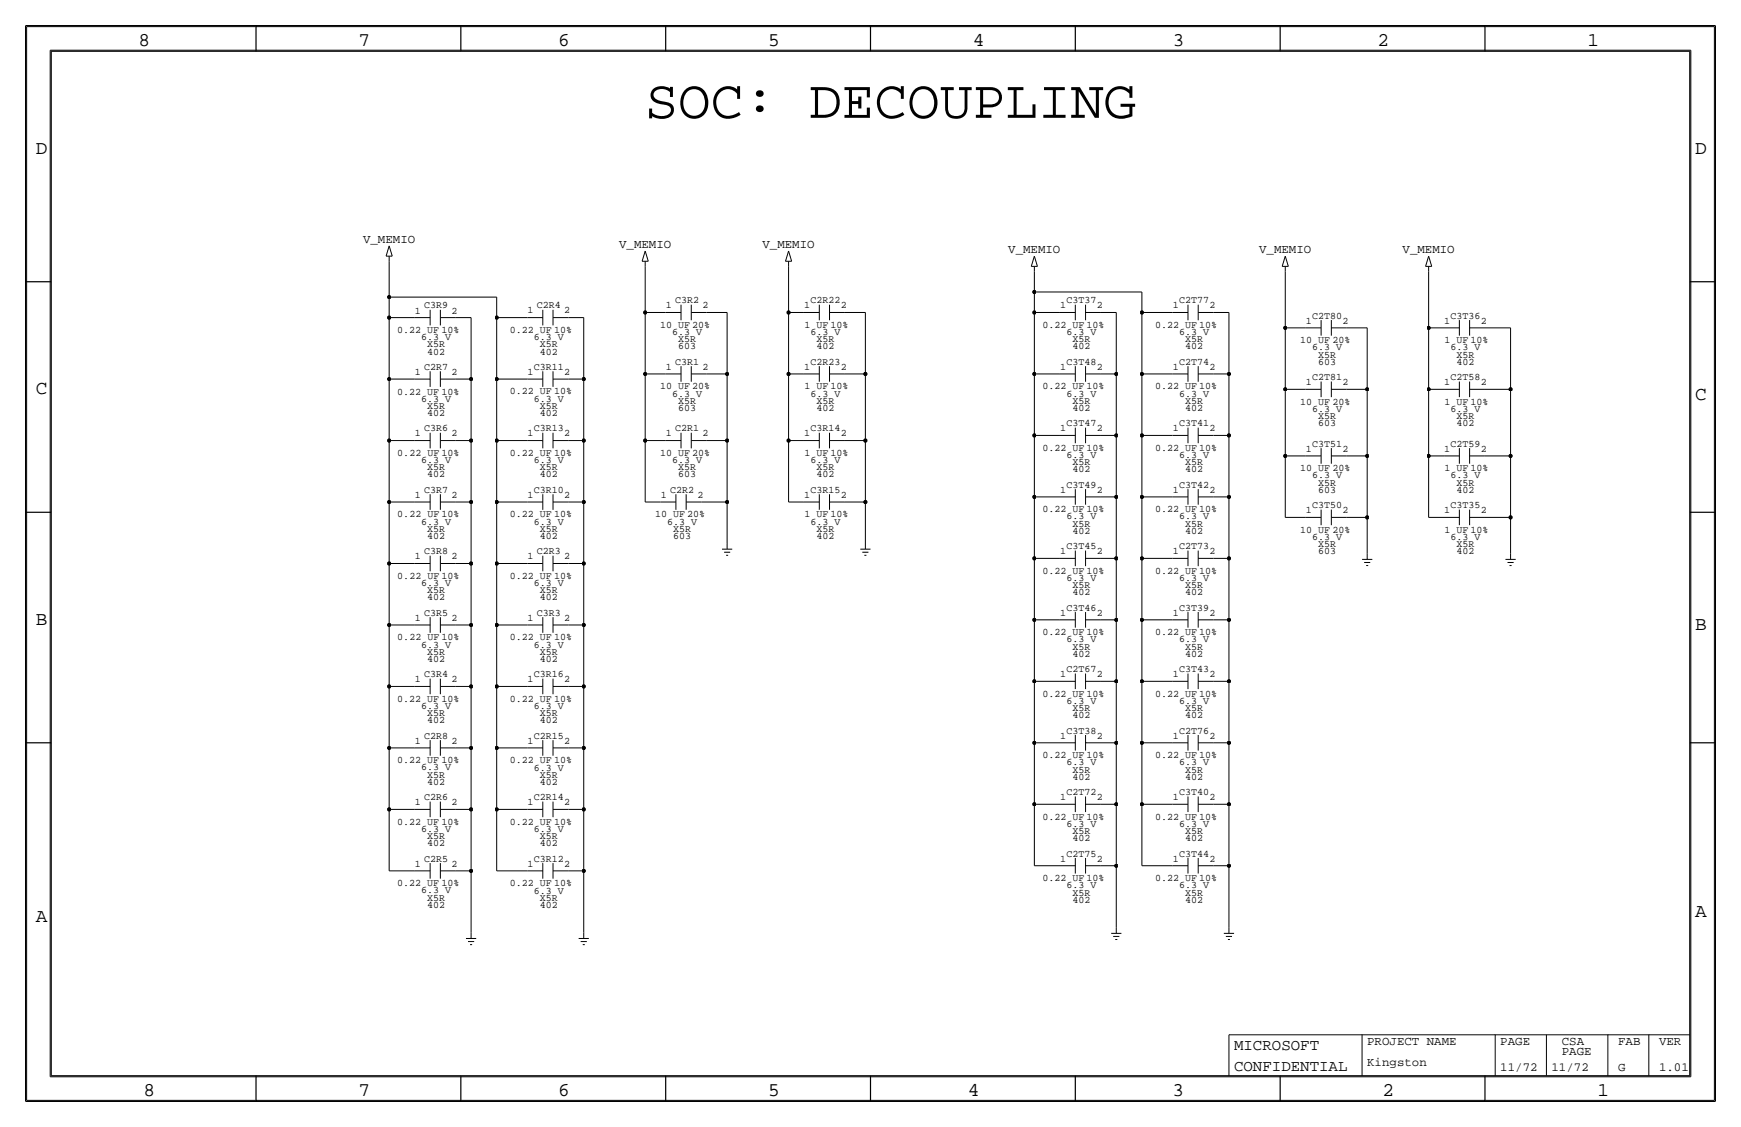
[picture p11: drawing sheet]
<svg xmlns="http://www.w3.org/2000/svg" width="432mm" height="279mm" viewBox="0 0 432 279" stroke-linecap="round" stroke-linejoin="round" font-family="sans-serif">
<!-- layer: Nets -->
<g fill="none" stroke="#000" stroke-width=".25">
<path d="M96.5 73.7v5zM96.5 64.8v8.9zM96.5 78.7v15.3zM96.5 78.7h6.4zM96.5 73.7h26.7zM113 78.7h3.8zM116.8 78.7v15.3zM123.2 78.7v15.3zM123.2 78.7h7.6zM123.2 73.7v5zM141 78.7h3.8zM144.8 78.7v15.3z"/>
<path d="M160 77.5v15.2zM160 77.5h5.1zM160 66v11.5zM175.3 77.5h5zM180.3 77.5v15.2zM195.6 77.5h3.8zM195.6 77.5v15.2zM195.6 66v11.5zM209.6 77.5h5zM214.6 77.5v15.2zM256.5 72.4h26.7zM256.5 72.4v5.1z"/>
<path d="M256.5 67.3v5.1zM256.5 77.5v15.2zM256.5 77.5h6.4zM273 77.5h3.9zM276.9 77.5v15.2zM283.2 77.5v15.2zM283.2 77.5h7.6zM283.2 72.4v5.1zM301 77.5h3.8zM304.8 77.5v15.2zM318.8 67.3v14zM354.3 67.3v14z"/>
<path d="M96.5 94v15.2zM96.5 94h6.4zM113 94h3.8zM116.8 94v15.2zM123.2 94v15.2zM123.2 94h7.6zM141 94h3.8zM144.8 94v15.2zM160 92.7v16.5zM160 92.7h5.1zM175.3 92.7h5zM180.3 92.7v16.5z"/>
<path d="M195.6 92.7h3.8zM195.6 92.7v16.5zM209.6 92.7h5zM214.6 92.7v16.5zM256.5 92.7v15.2zM256.5 92.7h6.4zM273 92.7h3.9zM276.9 92.7v15.2zM283.2 92.7v15.2zM283.2 92.7h7.6zM301 92.7h3.8zM304.8 92.7v15.2z"/>
<path d="M318.8 96.5v16.5zM318.8 81.3v15.2zM318.8 96.5h5zM318.8 81.3h5zM334 81.3h5.1zM334 96.5h5.1zM339.1 81.3v15.2zM339.1 96.5v16.5zM354.3 96.5h3.8zM354.3 81.3h3.8zM354.3 96.5v16.5zM354.3 81.3v15.2z"/>
<path d="M368.3 96.5h6.3zM368.3 81.3h6.3zM374.6 81.3v15.2zM374.6 96.5v16.5zM96.5 109.2v15.3zM96.5 109.2h6.4zM113 109.2h3.8zM116.8 109.2v15.3zM123.2 109.2v15.3zM123.2 109.2h7.6zM141 109.2h3.8zM144.8 109.2v15.3z"/>
<path d="M160 109.2v15.3zM160 109.2h5.1zM175.3 109.2h5zM180.3 109.2v15.3zM195.6 109.2h3.8zM195.6 109.2v15.3zM209.6 109.2h5zM214.6 109.2v15.3zM256.5 107.9v15.3zM256.5 107.9h6.4zM273 107.9h3.9zM276.9 107.9v15.3z"/>
<path d="M283.2 107.9v15.3zM283.2 107.9h7.6zM301 107.9h3.8zM304.8 107.9v15.3zM318.8 113v15.3zM318.8 113h5zM334 113h5.1zM339.1 113v15.3zM354.3 113h3.8zM354.3 113v15.3zM368.3 113h6.3zM374.6 113v15.3z"/>
<path d="M96.5 124.5v15.2zM96.5 124.5h6.4zM96.5 139.7v15.2zM96.5 139.7h6.4zM113 124.5h3.8zM113 139.7h3.8zM116.8 124.5v15.2zM116.8 139.7v15.2zM123.2 139.7v15.2zM123.2 124.5v15.2zM123.2 139.7h7.6zM123.2 124.5h7.6z"/>
<path d="M141 124.5h3.8zM141 139.7h3.8zM144.8 124.5v15.2zM144.8 139.7v15.2zM160 124.5h3.8zM174 124.5h6.3zM180.3 124.5v10.1zM195.6 124.5h3.8zM209.6 124.5h5zM214.6 124.5v10.1zM256.5 123.2v15.2zM256.5 123.2h6.4z"/>
<path d="M256.5 138.4v15.3zM256.5 138.4h6.4zM273 123.2h3.9zM273 138.4h3.9zM276.9 123.2v15.2zM276.9 138.4v15.3zM283.2 138.4v15.3zM283.2 138.4h7.6zM283.2 123.2v15.2zM283.2 123.2h7.6zM301 123.2h3.8zM301 138.4h3.8z"/>
<path d="M304.8 123.2v15.2zM304.8 138.4v15.3zM318.8 128.3h5zM334 128.3h5.1zM339.1 128.3v8.9zM354.3 128.3h3.8zM368.3 128.3h6.3zM374.6 128.3v8.9zM96.5 154.9v15.3zM96.5 154.9h6.4zM113 154.9h3.8zM116.8 154.9v15.3z"/>
<path d="M123.2 154.9v15.3zM123.2 154.9h7.6zM141 154.9h3.8zM144.8 154.9v15.3zM256.5 153.7v15.2zM256.5 153.7h6.4zM273 153.7h3.9zM276.9 153.7v15.2zM283.2 153.7v15.2zM283.2 153.7h7.6zM301 153.7h3.8zM304.8 153.7v15.2z"/>
<path d="M96.5 170.2v15.2zM96.5 170.2h6.4zM113 170.2h3.8zM116.8 170.2v15.2zM123.2 170.2v15.2zM123.2 170.2h7.6zM141 170.2h3.8zM144.8 170.2v15.2zM256.5 168.9v15.2zM256.5 168.9h6.4zM273 168.9h3.9zM276.9 168.9v15.2z"/>
<path d="M283.2 168.9v15.2zM283.2 168.9h7.6zM301 168.9h3.8zM304.8 168.9v15.2zM96.5 185.4v15.3zM96.5 185.4h6.4zM113 185.4h3.8zM116.8 185.4v15.3zM123.2 185.4v15.3zM123.2 185.4h7.6zM141 185.4h3.8zM144.8 185.4v15.3z"/>
<path d="M256.5 184.1v15.3zM256.5 184.1h6.4zM256.5 199.4v15.2zM256.5 199.4h6.4zM273 184.1h3.9zM273 199.4h3.9zM276.9 184.1v15.3zM276.9 199.4v15.2zM283.2 199.4v15.2zM283.2 199.4h7.6zM283.2 184.1v15.3zM283.2 184.1h7.6z"/>
<path d="M301 184.1h3.8zM301 199.4h3.8zM304.8 184.1v15.3zM304.8 199.4v15.2zM96.5 200.7v15.2zM96.5 200.7h6.4zM96.5 215.9h6.4zM113 200.7h3.8zM113 215.9h3.8zM116.8 200.7v15.2zM116.8 215.9v15.2zM123.2 200.7v15.2z"/>
<path d="M123.2 200.7h7.6zM123.2 215.9h7.6zM141 200.7h3.8zM141 215.9h3.8zM144.8 200.7v15.2zM144.8 215.9v15.2zM256.5 214.6h6.4zM273 214.6h3.9zM276.9 214.6v15.3zM283.2 214.6h7.6zM301 214.6h3.8zM304.8 214.6v15.3z"/>
</g>
<g fill="#000" stroke="#000" stroke-width=".25">
<circle cx="96.5" cy="73.7" r=".41"/>
<circle cx="96.5" cy="78.7" r=".41"/>
<circle cx="123.2" cy="78.7" r=".41"/>
<circle cx="160" cy="77.5" r=".41"/>
<circle cx="195.6" cy="77.5" r=".41"/>
<circle cx="256.5" cy="77.5" r=".41"/>
<circle cx="256.5" cy="72.4" r=".41"/>
<circle cx="283.2" cy="77.5" r=".41"/>
<circle cx="96.5" cy="94" r=".41"/>
<circle cx="116.8" cy="94" r=".41"/>
<circle cx="123.2" cy="94" r=".41"/>
<circle cx="144.8" cy="94" r=".41"/>
<circle cx="160" cy="92.7" r=".41"/>
<circle cx="180.3" cy="92.7" r=".41"/>
<circle cx="195.6" cy="92.7" r=".41"/>
<circle cx="214.6" cy="92.7" r=".41"/>
<circle cx="256.5" cy="92.7" r=".41"/>
<circle cx="276.9" cy="92.7" r=".41"/>
<circle cx="283.2" cy="92.7" r=".41"/>
<circle cx="304.8" cy="92.7" r=".41"/>
<circle cx="318.8" cy="96.5" r=".41"/>
<circle cx="318.8" cy="81.3" r=".41"/>
<circle cx="339.1" cy="96.5" r=".41"/>
<circle cx="354.3" cy="96.5" r=".41"/>
<circle cx="354.3" cy="81.3" r=".41"/>
<circle cx="374.6" cy="96.5" r=".41"/>
<circle cx="96.5" cy="109.2" r=".41"/>
<circle cx="116.8" cy="109.2" r=".41"/>
<circle cx="123.2" cy="109.2" r=".41"/>
<circle cx="144.8" cy="109.2" r=".41"/>
<circle cx="160" cy="109.2" r=".41"/>
<circle cx="180.3" cy="109.2" r=".41"/>
<circle cx="195.6" cy="109.2" r=".41"/>
<circle cx="214.6" cy="109.2" r=".41"/>
<circle cx="256.5" cy="108" r=".41"/>
<circle cx="276.9" cy="108" r=".41"/>
<circle cx="283.2" cy="108" r=".41"/>
<circle cx="304.8" cy="108" r=".41"/>
<circle cx="318.8" cy="113" r=".41"/>
<circle cx="339.1" cy="113" r=".41"/>
<circle cx="354.3" cy="113" r=".41"/>
<circle cx="374.6" cy="113" r=".41"/>
<circle cx="96.5" cy="139.7" r=".41"/>
<circle cx="96.5" cy="124.5" r=".41"/>
<circle cx="116.8" cy="124.5" r=".41"/>
<circle cx="116.8" cy="139.7" r=".41"/>
<circle cx="123.2" cy="124.5" r=".41"/>
<circle cx="123.2" cy="139.7" r=".41"/>
<circle cx="144.8" cy="124.5" r=".41"/>
<circle cx="144.8" cy="139.7" r=".41"/>
<circle cx="180.3" cy="124.5" r=".41"/>
<circle cx="214.6" cy="124.5" r=".41"/>
<circle cx="256.5" cy="123.2" r=".41"/>
<circle cx="256.5" cy="138.4" r=".41"/>
<circle cx="276.9" cy="138.4" r=".41"/>
<circle cx="276.9" cy="123.2" r=".41"/>
<circle cx="283.2" cy="123.2" r=".41"/>
<circle cx="283.2" cy="138.4" r=".41"/>
<circle cx="304.8" cy="138.4" r=".41"/>
<circle cx="304.8" cy="123.2" r=".41"/>
<circle cx="339.1" cy="128.3" r=".41"/>
<circle cx="374.6" cy="128.3" r=".41"/>
<circle cx="96.5" cy="154.9" r=".41"/>
<circle cx="116.8" cy="154.9" r=".41"/>
<circle cx="123.2" cy="154.9" r=".41"/>
<circle cx="144.8" cy="154.9" r=".41"/>
<circle cx="256.5" cy="153.7" r=".41"/>
<circle cx="276.9" cy="153.7" r=".41"/>
<circle cx="283.2" cy="153.7" r=".41"/>
<circle cx="304.8" cy="153.7" r=".41"/>
<circle cx="96.5" cy="170.2" r=".41"/>
<circle cx="116.8" cy="170.2" r=".41"/>
<circle cx="123.2" cy="170.2" r=".41"/>
<circle cx="144.8" cy="170.2" r=".41"/>
<circle cx="256.5" cy="168.9" r=".41"/>
<circle cx="276.9" cy="168.9" r=".41"/>
<circle cx="283.2" cy="168.9" r=".41"/>
<circle cx="304.8" cy="168.9" r=".41"/>
<circle cx="96.5" cy="185.4" r=".41"/>
<circle cx="116.8" cy="185.4" r=".41"/>
<circle cx="123.2" cy="185.4" r=".41"/>
<circle cx="144.8" cy="185.4" r=".41"/>
<circle cx="256.5" cy="184.2" r=".41"/>
<circle cx="256.5" cy="199.4" r=".41"/>
<circle cx="276.9" cy="184.2" r=".41"/>
<circle cx="276.9" cy="199.4" r=".41"/>
<circle cx="283.2" cy="184.2" r=".41"/>
<circle cx="283.2" cy="199.4" r=".41"/>
<circle cx="304.8" cy="199.4" r=".41"/>
<circle cx="304.8" cy="184.2" r=".41"/>
<circle cx="96.5" cy="200.7" r=".41"/>
<circle cx="116.8" cy="200.7" r=".41"/>
<circle cx="116.8" cy="215.9" r=".41"/>
<circle cx="123.2" cy="200.7" r=".41"/>
<circle cx="144.8" cy="215.9" r=".41"/>
<circle cx="144.8" cy="200.7" r=".41"/>
<circle cx="276.9" cy="214.6" r=".41"/>
<circle cx="304.8" cy="214.6" r=".41"/>
</g>
<!-- layer: Components -->
<g fill="none" stroke="#000" stroke-width=".25">
<path d="M95.8 63.5h1.5zM96.5 61l-.7 2.5zM96.5 63.5v1.3zM96.5 61l.8 2.5zM102.9 78.7h3.8zM106.7 76.8v3.9zM109.2 78.7h3.8zM109.2 76.8v3.9zM130.8 78.7h3.8zM134.6 76.8v3.9zM137.2 78.7h3.8zM137.2 76.8v3.9z"/>
<path d="M159.3 64.8h1.5zM160 62.2l.8 2.6zM160 62.2l-.7 2.6zM160 64.8v1.2zM165.1 77.5h3.8zM168.9 75.5v3.9zM171.5 77.5h3.8zM171.5 75.5v3.9zM194.8 64.8h1.5zM195.6 62.2l-.8 2.6zM195.6 64.8v1.2zM195.6 62.2l.7 2.6z"/>
<path d="M199.4 77.5h3.8zM203.2 75.5v3.9zM205.7 77.5h3.8zM205.7 75.5v3.9zM255.8 66h1.5zM256.5 63.5l-.7 2.5zM256.5 66v1.3zM256.5 63.5l.8 2.5zM262.9 77.5h3.8zM266.7 75.5v3.9zM269.2 77.5h3.8zM269.2 75.5v3.9z"/>
<path d="M290.8 77.5h3.8zM294.6 75.5v3.9zM297.2 77.5h3.8zM297.2 75.5v3.9zM318 66h1.5zM318.8 66v1.3zM318.8 63.5l.7 2.5zM318.8 63.5l-.8 2.5zM327.7 79.3v3.9zM330.2 79.3v3.9zM353.6 66h1.5zM354.3 63.5l-.7 2.5z"/>
<path d="M354.3 66v1.3zM354.3 63.5l.8 2.5zM361.9 79.3v3.9zM364.5 79.3v3.9zM102.9 94h3.8zM106.7 92v3.9zM109.2 94h3.8zM109.2 92v3.9zM130.8 94h3.8zM134.6 92v3.9zM137.2 94h3.8zM137.2 92v3.9z"/>
<path d="M165.1 92.7h3.8zM168.9 90.8v3.8zM171.4 92.7h3.9zM171.4 90.8v3.8zM199.4 92.7h3.8zM203.2 90.8v3.8zM205.7 92.7h3.8zM205.7 90.8v3.8zM262.9 92.7h3.8zM266.7 90.8v3.8zM269.2 92.7h3.8zM269.2 90.8v3.8z"/>
<path d="M290.8 92.7h3.8zM294.6 90.8v3.8zM297.2 92.7h3.8zM297.2 90.8v3.8zM323.8 96.5h3.9zM323.8 81.3h3.9zM327.7 94.6v3.9zM330.2 96.5h3.8zM330.2 94.6v3.9zM330.2 81.3h3.8zM358.1 96.5h3.8zM358.1 81.3h3.8z"/>
<path d="M361.9 94.6v3.9zM364.5 81.3h3.8zM364.5 96.5h3.8zM364.5 94.6v3.9zM102.9 109.2h3.8zM106.7 107.3v3.9zM109.2 109.2h3.8zM109.2 107.3v3.9zM130.8 109.2h3.8zM134.6 107.3v3.9zM137.2 109.2h3.8zM137.2 107.3v3.9z"/>
<path d="M165.1 109.2h3.8zM168.9 107.3v3.9zM171.4 109.2h3.9zM171.4 107.3v3.9zM199.4 109.2h3.8zM203.2 107.3v3.9zM205.7 109.2h3.8zM205.7 107.3v3.9zM262.9 108h3.8zM266.7 106v3.9zM269.2 108h3.8zM269.2 106v3.9z"/>
<path d="M290.8 108h3.8zM294.6 106v3.9zM297.2 108h3.8zM297.2 106v3.9zM323.8 113h3.9zM327.7 111.1v3.9zM330.2 113h3.8zM330.2 111.1v3.9zM358.1 113h3.8zM361.9 111.1v3.9zM364.5 113h3.8zM364.5 111.1v3.9z"/>
<path d="M102.9 124.5h3.8zM102.9 139.7h3.8zM106.7 137.8v3.8zM106.7 122.5v3.9zM109.2 124.5h3.8zM109.2 122.5v3.9zM109.2 139.7h3.8zM109.2 137.8v3.8zM130.8 124.5h3.8zM130.8 139.7h3.8zM134.6 122.5v3.9zM134.6 137.8v3.8z"/>
<path d="M137.2 124.5h3.8zM137.2 122.5v3.9zM137.2 139.7h3.8zM137.2 137.8v3.8zM163.8 124.5h3.8zM167.6 122.5v3.9zM170.2 124.5h3.8zM170.2 122.5v3.9zM179.1 136.1h2.5zM179.6 136.9h1.5zM180.1 137.7h.5zM180.3 134.6v1.5z"/>
<path d="M199.4 124.5h3.8zM203.2 122.5v3.9zM205.7 124.5h3.8zM205.7 122.5v3.9zM213.4 136.1h2.5zM213.9 136.9h1.5zM214.4 137.7h.5zM214.6 134.6v1.5zM262.9 123.2h3.8zM262.9 138.4h3.8zM266.7 121.3v3.8zM266.7 136.5v3.9z"/>
<path d="M269.2 123.2h3.8zM269.2 121.3v3.8zM269.2 138.4h3.8zM269.2 136.5v3.9zM290.8 138.4h3.8zM290.8 123.2h3.8zM294.6 136.5v3.9zM294.6 121.3v3.8zM297.2 138.4h3.8zM297.2 136.5v3.9zM297.2 123.2h3.8zM297.2 121.3v3.8z"/>
<path d="M323.8 128.3h3.9zM327.7 126.3v3.9zM330.2 128.3h3.8zM330.2 126.3v3.9zM337.8 138.7h2.6zM338.3 139.4h1.6zM339.1 137.2v1.5zM358.1 128.3h3.8zM361.9 126.3v3.9zM364.5 128.3h3.8zM364.5 126.3v3.9zM373.4 138.7h2.5z"/>
<path d="M373.9 139.4h1.5zM374.6 137.2v1.5zM102.9 154.9h3.8zM106.7 153v3.9zM109.2 154.9h3.8zM109.2 153v3.9zM130.8 154.9h3.8zM134.6 153v3.9zM137.2 154.9h3.8zM137.2 153v3.9zM262.9 153.7h3.8zM266.7 151.7v3.9z"/>
<path d="M269.2 153.7h3.8zM269.2 151.7v3.9zM290.8 153.7h3.8zM294.6 151.7v3.9zM297.2 153.7h3.8zM297.2 151.7v3.9zM338.8 140.2h.5zM374.4 140.2h.5zM102.9 170.2h3.8zM106.7 168.2v3.9zM109.2 170.2h3.8zM109.2 168.2v3.9z"/>
<path d="M130.8 170.2h3.8zM134.6 168.2v3.9zM137.2 170.2h3.8zM137.2 168.2v3.9zM262.9 168.9h3.8zM266.7 167v3.8zM269.2 168.9h3.8zM269.2 167v3.8zM290.8 168.9h3.8zM294.6 167v3.8zM297.2 168.9h3.8zM297.2 167v3.8z"/>
<path d="M102.9 185.4h3.8zM106.7 198.7v3.9zM106.7 183.5v3.9zM109.2 198.7v3.9zM109.2 185.4h3.8zM109.2 183.5v3.9zM130.8 185.4h3.8zM134.6 183.5v3.9zM134.6 198.7v3.9zM137.2 185.4h3.8zM137.2 183.5v3.9zM137.2 198.7v3.9z"/>
<path d="M262.9 184.2h3.8zM262.9 199.4h3.8zM266.7 182.2v3.9zM266.7 197.5v3.8zM269.2 184.2h3.8zM269.2 182.2v3.9zM269.2 199.4h3.8zM269.2 197.5v3.8zM290.8 199.4h3.8zM290.8 184.2h3.8zM294.6 197.5v3.8zM294.6 182.2v3.9z"/>
<path d="M297.2 199.4h3.8zM297.2 197.5v3.8zM297.2 184.2h3.8zM297.2 182.2v3.9zM102.9 215.9h3.8zM102.9 200.7h3.8zM106.7 214v3.8zM109.2 215.9h3.8zM109.2 214v3.8zM109.2 200.7h3.8zM130.8 215.9h3.8zM130.8 200.7h3.8z"/>
<path d="M134.6 214v3.8zM137.2 215.9h3.8zM137.2 214v3.8zM137.2 200.7h3.8zM262.9 214.6h3.8zM266.7 212.7v3.9zM269.2 214.6h3.8zM269.2 212.7v3.9zM290.8 214.6h3.8zM294.6 212.7v3.9zM297.2 214.6h3.8zM297.2 212.7v3.9z"/>
<path d="M115.6 232.7h2.5zM116.1 233.4h1.5zM116.6 234.2h.5zM116.8 231.1v1.6zM143.5 232.7h2.5zM144 233.4h1.5zM144.5 234.2h.5zM144.8 231.1v1.6zM275.6 231.4h2.5zM276.1 232.2h1.5zM276.6 232.9h.5zM276.9 229.9v1.5z"/>
<path d="M303.5 231.4h2.6zM304 232.2h1.6zM304.5 232.9h.6zM304.8 229.9v1.5z"/>
</g>
<!-- layer: Page Border and Title Block -->
<g fill="none" stroke="#000" stroke-width=".3">
<path d="M6.3 6.4v266.7zM6.3 6.4h419.1zM12.7 12.7h406.4zM12.7 12.7v254zM63.5 6.4v6.3zM114.3 6.4v6.3zM165.1 6.4v6.3zM215.9 6.4v6.3zM266.7 6.4v6.3zM317.5 6.4v6.3zM368.3 6.4v6.3zM419.1 12.7v254z"/>
<path d="M425.4 6.4v266.7zM6.3 69.9h6.4zM419.1 69.9h6.3zM6.3 127h6.4zM419.1 127h6.3zM6.3 184.2h6.4zM419.1 184.2h6.3zM6.3 273.1h419.1zM12.7 266.7h406.4zM63.5 266.7v6.4zM114.3 266.7v6.4zM165.1 266.7v6.4z"/>
<path d="M215.9 266.7v6.4zM266.7 266.7v6.4zM317.5 266.7v6.4zM368.3 266.7v6.4z"/>
</g>
<g fill="none" stroke="#000" stroke-width=".25">
<path d="M6.6 6.6h418.6zM6.6 6.6v266.2zM12.4 12.4v254.6zM12.4 12.4h407zM419.4 12.4v254.6zM425.2 6.6v266.2zM304.8 256.5v10.2zM304.8 256.5h114.3zM337.8 256.5v10.2zM370.8 256.5v10.2zM383.5 256.5v10.2zM398.8 256.5v10.2z"/>
<path d="M408.9 256.5v10.2zM6.6 272.8h418.6zM12.4 267h407z"/>
</g>
<text font-size="13.5" x="160" y="29.2">SOC: DECOUPLING</text>
<g font-size="4.8">
<text x="34.3" y="11.4">8</text>
<text x="88.9" y="11.4">7</text>
<text x="138.5" y="11.4">6</text>
<text x="190.5" y="11.4">5</text>
<text x="241.3" y="11.4">4</text>
<text x="290.8" y="11.4">3</text>
<text x="341.6" y="11.4">2</text>
<text x="393.7" y="11.4">1</text>
<text x="8.9" y="38.1">D</text>
<text x="420.4" y="38.1">D</text>
<text x="8.9" y="97.8">C</text>
<text x="420.4" y="99.1">C</text>
<text x="8.9" y="154.9">B</text>
<text x="420.4" y="156.2">B</text>
<text x="420.4" y="227.3">A</text>
<text x="8.9" y="228.6">A</text>
<text x="35.6" y="271.8">8</text>
<text x="88.9" y="271.8">7</text>
<text x="138.4" y="271.8">6</text>
<text x="190.5" y="271.8">5</text>
<text x="240" y="271.8">4</text>
<text x="290.8" y="271.8">3</text>
<text x="342.9" y="271.8">2</text>
<text x="396.2" y="271.8">1</text>
</g>
<g font-size="3.9">
<text x="306.1" y="260.4">MICROSOFT</text>
<text x="306.1" y="265.4">CONFIDENTIAL</text>
</g>
<g font-size="3.1">
<text x="90" y="60.3">V_MEMIO</text>
<text x="153.5" y="61.6">V_MEMIO</text>
<text x="189.1" y="61.6">V_MEMIO</text>
<text x="250.1" y="62.8">V_MEMIO</text>
<text x="312.3" y="62.8">V_MEMIO</text>
<text x="347.9" y="62.8">V_MEMIO</text>
<text x="339.1" y="259.1">PROJECT NAME</text>
<text x="372.1" y="259.1">PAGE</text>
<text x="387.3" y="259.1">CSA</text>
<text x="387.3" y="261.6">PAGE</text>
<text x="401.3" y="259.1">FAB</text>
<text x="411.5" y="259.1">VER</text>
<text x="339.1" y="264.2">Kingston</text>
<text x="372.1" y="265.4">11/72</text>
<text x="384.8" y="265.4">11/72</text>
<text x="401.3" y="265.4">G</text>
<text x="411.5" y="265.4">1.01</text>
</g>
<g font-size="2.5">
<text x="102.9" y="77.7">1</text>
<text x="105.2" y="76.5">C3R9</text>
<text x="112" y="77.7">2</text>
<text x="130.8" y="77.7">1</text>
<text x="133.2" y="76.4">C2R4</text>
<text x="140" y="77.7">2</text>
<text x="165.1" y="76.5">1</text>
<text x="167.5" y="75.2">C3R2</text>
<text x="174.2" y="76.5">2</text>
<text x="199.4" y="76.5">1</text>
<text x="201" y="75.2">C2R22</text>
<text x="208.5" y="76.5">2</text>
<text x="262.9" y="76.5">1</text>
<text x="264.5" y="75.2">C3T37</text>
<text x="272" y="76.5">2</text>
<text x="290.9" y="76.5">1</text>
<text x="292.4" y="75.2">C2T77</text>
<text x="300" y="76.5">2</text>
<text x="98.5" y="82.6">0.22 UF 10%</text>
<text x="126.5" y="82.6">0.22 UF 10%</text>
<text x="163.8" y="81.3">10 UF 20%</text>
<text x="166.7" y="83.1">6.3 V</text>
<text x="199.5" y="81.3">1 UF 10%</text>
<text x="201" y="83.1">6.3 V</text>
<text x="258.6" y="81.3">0.22 UF 10%</text>
<text x="264.5" y="83.1">6.3 V</text>
<text x="286.5" y="81.3">0.22 UF 10%</text>
<text x="292.4" y="83.1">6.3 V</text>
<text x="323.9" y="80.3">1</text>
<text x="325.5" y="79">C2T80</text>
<text x="333" y="80.3">2</text>
<text x="358.2" y="80.3">1</text>
<text x="359.8" y="79">C3T36</text>
<text x="367.3" y="80.3">2</text>
<text x="104.5" y="84.4">6.3 V</text>
<text x="106" y="86.1">X5R</text>
<text x="106" y="87.9">402</text>
<text x="132.4" y="84.3">6.3 V</text>
<text x="133.9" y="86.1">X5R</text>
<text x="133.9" y="87.9">402</text>
<text x="168.2" y="86.6">603</text>
<text x="168.2" y="84.8">X5R</text>
<text x="202.5" y="84.8">X5R</text>
<text x="202.5" y="86.6">402</text>
<text x="266" y="84.8">X5R</text>
<text x="266" y="86.6">402</text>
<text x="293.9" y="84.8">X5R</text>
<text x="293.9" y="86.6">402</text>
<text x="322.5" y="85.1">10 UF 20%</text>
<text x="325.5" y="86.9">6.3 V</text>
<text x="327" y="88.7">X5R</text>
<text x="358.3" y="85.1">1 UF 10%</text>
<text x="359.8" y="86.9">6.3 V</text>
<text x="361.2" y="88.6">X5R</text>
<text x="102.9" y="93">1</text>
<text x="105.2" y="91.7">C2R7</text>
<text x="112" y="93">2</text>
<text x="130.8" y="93">1</text>
<text x="132.4" y="91.7">C3R11</text>
<text x="140" y="93">2</text>
<text x="165.1" y="91.7">1</text>
<text x="167.5" y="90.4">C3R1</text>
<text x="174.2" y="91.7">2</text>
<text x="199.4" y="91.7">1</text>
<text x="201" y="90.4">C2R23</text>
<text x="208.5" y="91.7">2</text>
<text x="262.9" y="91.7">1</text>
<text x="264.5" y="90.4">C3T48</text>
<text x="272" y="91.7">2</text>
<text x="290.9" y="91.7">1</text>
<text x="292.4" y="90.4">C2T74</text>
<text x="300" y="91.7">2</text>
<text x="323.9" y="95.5">1</text>
<text x="325.5" y="94.2">C2T81</text>
<text x="327" y="90.4">603</text>
<text x="333" y="95.5">2</text>
<text x="358.2" y="95.5">1</text>
<text x="359.8" y="94.2">C2T58</text>
<text x="361.2" y="90.4">402</text>
<text x="367.3" y="95.5">2</text>
<text x="98.5" y="97.8">0.22 UF 10%</text>
<text x="104.5" y="99.6">6.3 V</text>
<text x="106" y="101.4">X5R</text>
<text x="126.5" y="97.8">0.22 UF 10%</text>
<text x="132.4" y="99.6">6.3 V</text>
<text x="133.9" y="101.4">X5R</text>
<text x="163.8" y="96.5">10 UF 20%</text>
<text x="166.7" y="98.3">6.3 V</text>
<text x="168.2" y="100.1">X5R</text>
<text x="168.2" y="101.9">603</text>
<text x="199.5" y="96.5">1 UF 10%</text>
<text x="201" y="98.3">6.3 V</text>
<text x="202.5" y="100.1">X5R</text>
<text x="202.5" y="101.9">402</text>
<text x="258.6" y="96.5">0.22 UF 10%</text>
<text x="264.5" y="98.3">6.3 V</text>
<text x="266" y="100.1">X5R</text>
<text x="266" y="101.9">402</text>
<text x="286.5" y="96.5">0.22 UF 10%</text>
<text x="292.4" y="98.3">6.3 V</text>
<text x="293.9" y="100.1">X5R</text>
<text x="293.9" y="101.9">402</text>
<text x="322.5" y="100.3">10 UF 20%</text>
<text x="358.3" y="100.3">1 UF 10%</text>
<text x="105.2" y="106.9">C3R6</text>
<text x="106" y="103.1">402</text>
<text x="132.4" y="106.9">C3R13</text>
<text x="133.9" y="103.1">402</text>
<text x="167.5" y="106.9">C2R1</text>
<text x="201" y="106.9">C3R14</text>
<text x="262.9" y="106.9">1</text>
<text x="264.5" y="105.7">C3T47</text>
<text x="272" y="106.9">2</text>
<text x="290.9" y="106.9">1</text>
<text x="292.4" y="105.7">C3T41</text>
<text x="300" y="106.9">2</text>
<text x="325.5" y="102.1">6.3 V</text>
<text x="327" y="105.7">603</text>
<text x="327" y="103.9">X5R</text>
<text x="359.8" y="102.1">6.3 V</text>
<text x="361.2" y="103.9">X5R</text>
<text x="361.2" y="105.7">402</text>
<text x="98.5" y="113">0.22 UF 10%</text>
<text x="102.9" y="108.2">1</text>
<text x="112" y="108.2">2</text>
<text x="126.5" y="113">0.22 UF 10%</text>
<text x="130.8" y="108.2">1</text>
<text x="140" y="108.2">2</text>
<text x="163.8" y="113">10 UF 20%</text>
<text x="165.1" y="108.2">1</text>
<text x="174.2" y="108.2">2</text>
<text x="199.4" y="108.2">1</text>
<text x="199.5" y="113">1 UF 10%</text>
<text x="208.5" y="108.2">2</text>
<text x="258.6" y="111.8">0.22 UF 10%</text>
<text x="264.5" y="113.5">6.3 V</text>
<text x="286.5" y="111.8">0.22 UF 10%</text>
<text x="292.4" y="113.5">6.3 V</text>
<text x="323.9" y="112">1</text>
<text x="325.5" y="110.7">C3T51</text>
<text x="333" y="112">2</text>
<text x="358.2" y="112">1</text>
<text x="359.8" y="110.7">C2T59</text>
<text x="367.3" y="112">2</text>
<text x="104.5" y="114.8">6.3 V</text>
<text x="106" y="116.6">X5R</text>
<text x="106" y="118.4">402</text>
<text x="132.4" y="114.8">6.3 V</text>
<text x="133.9" y="116.6">X5R</text>
<text x="133.9" y="118.4">402</text>
<text x="166.7" y="114.8">6.3 V</text>
<text x="168.2" y="116.6">X5R</text>
<text x="168.2" y="118.4">603</text>
<text x="201" y="114.8">6.3 V</text>
<text x="202.5" y="116.6">X5R</text>
<text x="202.5" y="118.4">402</text>
<text x="266" y="115.3">X5R</text>
<text x="266" y="117.1">402</text>
<text x="293.9" y="115.3">X5R</text>
<text x="293.9" y="117.1">402</text>
<text x="322.5" y="116.8">10 UF 20%</text>
<text x="325.5" y="118.6">6.3 V</text>
<text x="358.3" y="116.8">1 UF 10%</text>
<text x="359.8" y="118.6">6.3 V</text>
<text x="102.9" y="123.4">1</text>
<text x="105.2" y="122.2">C3R7</text>
<text x="112" y="123.4">2</text>
<text x="130.8" y="123.4">1</text>
<text x="132.4" y="122.2">C3R10</text>
<text x="140" y="123.4">2</text>
<text x="163.9" y="123.4">1</text>
<text x="166.2" y="122.2">C2R2</text>
<text x="173" y="123.4">2</text>
<text x="199.4" y="123.4">1</text>
<text x="201" y="122.2">C3R15</text>
<text x="208.5" y="123.4">2</text>
<text x="262.9" y="122.2">1</text>
<text x="264.5" y="120.9">C3T49</text>
<text x="272" y="122.2">2</text>
<text x="290.9" y="122.2">1</text>
<text x="292.4" y="120.9">C3T42</text>
<text x="300" y="122.2">2</text>
<text x="325.5" y="126">C3T50</text>
<text x="327" y="122.2">603</text>
<text x="327" y="120.4">X5R</text>
<text x="359.8" y="126">C3T35</text>
<text x="361.2" y="120.4">X5R</text>
<text x="361.2" y="122.2">402</text>
<text x="98.5" y="128.3">0.22 UF 10%</text>
<text x="104.5" y="130">6.3 V</text>
<text x="106" y="131.8">X5R</text>
<text x="126.5" y="128.3">0.22 UF 10%</text>
<text x="132.4" y="130.1">6.3 V</text>
<text x="133.9" y="131.8">X5R</text>
<text x="162.5" y="128.3">10 UF 20%</text>
<text x="165.4" y="130.1">6.3 V</text>
<text x="166.9" y="131.8">X5R</text>
<text x="199.5" y="128.3">1 UF 10%</text>
<text x="201" y="130.1">6.3 V</text>
<text x="202.5" y="131.8">X5R</text>
<text x="258.6" y="127">0.22 UF 10%</text>
<text x="264.5" y="128.8">6.3 V</text>
<text x="266" y="130.6">X5R</text>
<text x="286.5" y="127">0.22 UF 10%</text>
<text x="292.4" y="128.8">6.3 V</text>
<text x="293.9" y="130.6">X5R</text>
<text x="323.9" y="127.3">1</text>
<text x="333" y="127.3">2</text>
<text x="358.2" y="127.3">1</text>
<text x="367.3" y="127.3">2</text>
<text x="105.2" y="137.4">C3R8</text>
<text x="106" y="133.6">402</text>
<text x="133.2" y="137.4">C2R3</text>
<text x="133.9" y="133.6">402</text>
<text x="166.9" y="133.6">603</text>
<text x="202.5" y="133.6">402</text>
<text x="262.9" y="137.4">1</text>
<text x="264.5" y="136.1">C3T45</text>
<text x="266" y="132.3">402</text>
<text x="272" y="137.4">2</text>
<text x="290.9" y="137.4">1</text>
<text x="292.4" y="136.1">C2T73</text>
<text x="293.9" y="132.3">402</text>
<text x="300" y="137.4">2</text>
<text x="322.5" y="132.1">10 UF 20%</text>
<text x="325.5" y="133.9">6.3 V</text>
<text x="327" y="135.6">X5R</text>
<text x="327" y="137.4">603</text>
<text x="358.3" y="132.1">1 UF 10%</text>
<text x="359.8" y="133.9">6.3 V</text>
<text x="361.2" y="135.6">X5R</text>
<text x="361.2" y="137.4">402</text>
<text x="98.5" y="143.5">0.22 UF 10%</text>
<text x="102.9" y="138.7">1</text>
<text x="112" y="138.7">2</text>
<text x="126.5" y="143.5">0.22 UF 10%</text>
<text x="130.8" y="138.7">1</text>
<text x="140" y="138.7">2</text>
<text x="258.6" y="142.3">0.22 UF 10%</text>
<text x="286.5" y="142.2">0.22 UF 10%</text>
<text x="104.5" y="145.3">6.3 V</text>
<text x="106" y="147.1">X5R</text>
<text x="106" y="148.8">402</text>
<text x="132.4" y="145.3">6.3 V</text>
<text x="133.9" y="147.1">X5R</text>
<text x="133.9" y="148.9">402</text>
<text x="264.5" y="144">6.3 V</text>
<text x="266" y="145.8">X5R</text>
<text x="266" y="147.6">402</text>
<text x="292.4" y="144">6.3 V</text>
<text x="293.9" y="145.8">X5R</text>
<text x="293.9" y="147.6">402</text>
<text x="102.9" y="153.9">1</text>
<text x="105.2" y="152.7">C3R5</text>
<text x="112" y="153.9">2</text>
<text x="130.8" y="153.9">1</text>
<text x="133.2" y="152.7">C3R3</text>
<text x="140" y="153.9">2</text>
<text x="262.9" y="152.7">1</text>
<text x="264.5" y="151.4">C3T46</text>
<text x="272" y="152.7">2</text>
<text x="290.9" y="152.7">1</text>
<text x="292.4" y="151.4">C3T39</text>
<text x="300" y="152.7">2</text>
<text x="98.5" y="158.8">0.22 UF 10%</text>
<text x="104.5" y="160.5">6.3 V</text>
<text x="126.5" y="158.8">0.22 UF 10%</text>
<text x="132.4" y="160.5">6.3 V</text>
<text x="258.6" y="157.5">0.22 UF 10%</text>
<text x="264.5" y="159.3">6.3 V</text>
<text x="266" y="161">X5R</text>
<text x="286.5" y="157.5">0.22 UF 10%</text>
<text x="292.4" y="159.3">6.3 V</text>
<text x="293.9" y="161">X5R</text>
<text x="105.2" y="167.9">C3R4</text>
<text x="106" y="162.3">X5R</text>
<text x="106" y="164.1">402</text>
<text x="132.4" y="167.9">C3R16</text>
<text x="133.9" y="162.3">X5R</text>
<text x="133.9" y="164.1">402</text>
<text x="262.9" y="167.9">1</text>
<text x="264.5" y="166.6">C2T67</text>
<text x="266" y="162.8">402</text>
<text x="272" y="167.9">2</text>
<text x="290.9" y="167.9">1</text>
<text x="292.4" y="166.6">C3T43</text>
<text x="293.9" y="162.8">402</text>
<text x="300" y="167.9">2</text>
<text x="98.5" y="174">0.22 UF 10%</text>
<text x="102.9" y="169.2">1</text>
<text x="112" y="169.2">2</text>
<text x="130.8" y="169.2">1</text>
<text x="140" y="169.2">2</text>
<text x="258.6" y="172.7">0.22 UF 10%</text>
<text x="286.5" y="172.7">0.22 UF 10%</text>
<text x="104.5" y="175.8">6.3 V</text>
<text x="106" y="177.5">X5R</text>
<text x="106" y="179.3">402</text>
<text x="126.5" y="174">0.22 UF 10%</text>
<text x="132.4" y="175.8">6.3 V</text>
<text x="133.9" y="177.6">X5R</text>
<text x="133.9" y="179.3">402</text>
<text x="264.5" y="174.5">6.3 V</text>
<text x="266" y="176.3">X5R</text>
<text x="266" y="178.1">402</text>
<text x="292.4" y="174.5">6.3 V</text>
<text x="293.9" y="176.3">X5R</text>
<text x="293.9" y="178.1">402</text>
<text x="102.9" y="184.4">1</text>
<text x="105.2" y="183.1">C2R8</text>
<text x="112" y="184.4">2</text>
<text x="130.8" y="184.4">1</text>
<text x="132.4" y="183.1">C2R15</text>
<text x="140" y="184.4">2</text>
<text x="262.9" y="183.1">1</text>
<text x="264.5" y="181.9">C3T38</text>
<text x="272" y="183.1">2</text>
<text x="290.9" y="183.1">1</text>
<text x="292.4" y="181.9">C2T76</text>
<text x="300" y="183.1">2</text>
<text x="98.5" y="189.2">0.22 UF 10%</text>
<text x="104.5" y="191">6.3 V</text>
<text x="126.5" y="189.2">0.22 UF 10%</text>
<text x="132.4" y="191">6.3 V</text>
<text x="258.6" y="188">0.22 UF 10%</text>
<text x="264.5" y="189.8">6.3 V</text>
<text x="266" y="191.5">X5R</text>
<text x="286.5" y="188">0.22 UF 10%</text>
<text x="292.4" y="189.8">6.3 V</text>
<text x="293.9" y="191.5">X5R</text>
<text x="106" y="192.8">X5R</text>
<text x="106" y="194.6">402</text>
<text x="133.9" y="192.8">X5R</text>
<text x="133.9" y="194.6">402</text>
<text x="264.5" y="197.1">C2T72</text>
<text x="266" y="193.3">402</text>
<text x="292.4" y="197.1">C3T40</text>
<text x="293.9" y="193.3">402</text>
<text x="102.9" y="199.7">1</text>
<text x="105.2" y="198.4">C2R6</text>
<text x="112" y="199.7">2</text>
<text x="130.8" y="199.6">1</text>
<text x="132.4" y="198.4">C2R14</text>
<text x="140" y="199.6">2</text>
<text x="258.6" y="203.2">0.22 UF 10%</text>
<text x="262.9" y="198.4">1</text>
<text x="272" y="198.4">2</text>
<text x="286.5" y="203.2">0.22 UF 10%</text>
<text x="290.9" y="198.4">1</text>
<text x="300" y="198.4">2</text>
<text x="98.5" y="204.5">0.22 UF 10%</text>
<text x="104.5" y="206.3">6.3 V</text>
<text x="106" y="208">X5R</text>
<text x="106" y="209.8">402</text>
<text x="126.5" y="204.5">0.22 UF 10%</text>
<text x="132.4" y="206.3">6.3 V</text>
<text x="133.9" y="208">X5R</text>
<text x="133.9" y="209.8">402</text>
<text x="264.5" y="205">6.3 V</text>
<text x="266" y="206.8">X5R</text>
<text x="266" y="208.6">402</text>
<text x="292.4" y="205">6.3 V</text>
<text x="293.9" y="206.8">X5R</text>
<text x="293.9" y="208.6">402</text>
<text x="102.9" y="214.9">1</text>
<text x="105.2" y="213.6">C2R5</text>
<text x="112" y="214.9">2</text>
<text x="130.9" y="214.9">1</text>
<text x="132.4" y="213.6">C3R12</text>
<text x="140" y="214.9">2</text>
<text x="262.9" y="213.6">1</text>
<text x="264.5" y="212.3">C2T75</text>
<text x="272" y="213.6">2</text>
<text x="290.9" y="213.6">1</text>
<text x="292.4" y="212.3">C3T44</text>
<text x="300" y="213.6">2</text>
<text x="98.5" y="219.7">0.22 UF 10%</text>
<text x="104.5" y="221.5">6.3 V</text>
<text x="126.5" y="219.7">0.22 UF 10%</text>
<text x="132.4" y="221.5">6.3 V</text>
<text x="258.6" y="218.5">0.22 UF 10%</text>
<text x="264.5" y="220.2">6.3 V</text>
<text x="286.5" y="218.5">0.22 UF 10%</text>
<text x="292.4" y="220.2">6.3 V</text>
<text x="106" y="223.3">X5R</text>
<text x="106" y="225.1">402</text>
<text x="133.9" y="223.3">X5R</text>
<text x="133.9" y="225.1">402</text>
<text x="266" y="222">X5R</text>
<text x="266" y="223.8">402</text>
<text x="293.9" y="222">X5R</text>
<text x="293.9" y="223.8">402</text>
</g>
</svg>
